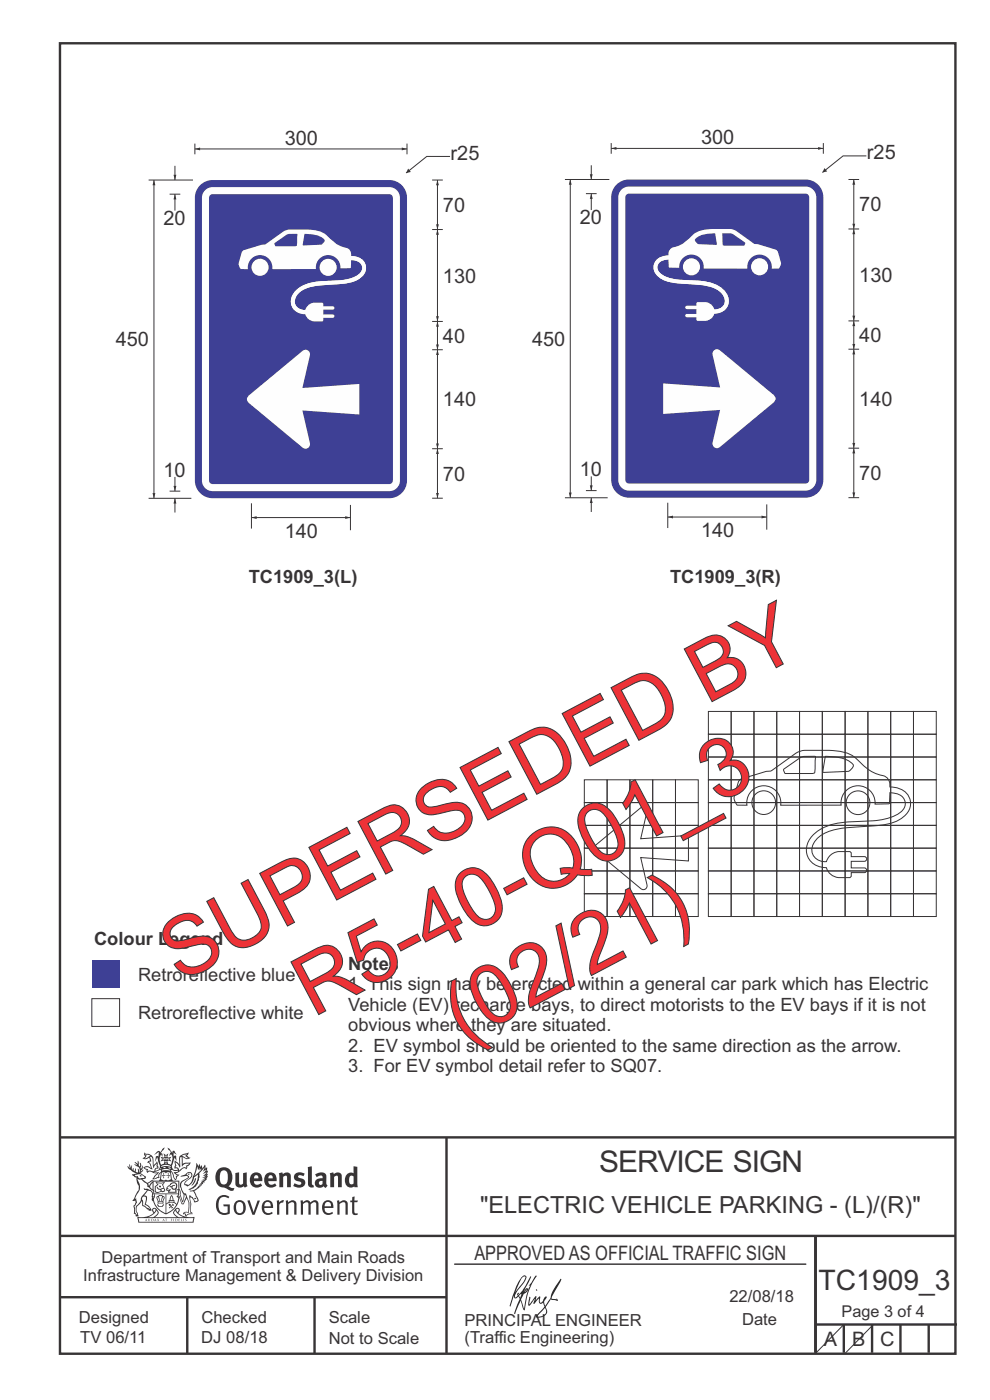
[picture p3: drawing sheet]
<svg xmlns="http://www.w3.org/2000/svg" width="210mm" height="297mm" viewBox="0 0 210 297" stroke-linecap="round" stroke-linejoin="round" font-family="sans-serif">
<g fill="none" stroke="#373435" stroke-width=".51">
<path d="M12.7 9.2h190v278h-190zM12.7 241.3h190M94.7 241.4v45.8M12.7 275.2h82M12.7 262.2h190.1M39.7 275.2v12M66.7 275.2v12M173 262.1v24.9M173 281h30M179 281v6M185 281v6M191 281v6"/>
<path d="M197 281v6"/>
</g>
<path d="M96.4 268.2h74.6" fill="none" stroke="#373435" stroke-width=".21"/>
<g fill="#373435">
<path d="M47 248.4a2.55 2.55 0 0 0 0 2.7l.3 .2a.81 .81 0 0 0 1-1v-.5a1.04 1.04 0 0 0-1.1-1.5zM46.3 248.1a1.82 1.82 0 0 1 2.1-.2 1.82 1.82 0 0 1 .9 1.8 2.29 2.29 0 0 1-.8 2l.7 .3h.5l-.2 .6a2.87 2.87 0 0 1-2-.7 2.12 2.12 0 0 1-1.7-3.1z" fill-rule="evenodd"/>
<path d="M49.9 248.9l.8-.2v2a.46 .46 0 0 0 .3 .6 .46 .46 0 0 0 .6-.3v-2.1l.7-.2v2.4l.2 .5-.5 .3-.3-.3a1.02 1.02 0 0 1-1.2 .3 1.02 1.02 0 0 1-.6-1.1z" fill-rule="evenodd"/>
<path d="M54 249.5l-.1 .5h.9a.49 .49 0 0 0-.2-.6 .49 .49 0 0 0-.6 .1zM53.4 249.1a1.34 1.34 0 0 1 1.6-.2 1.34 1.34 0 0 1 .6 1.5v.2h-1.7a.77 .77 0 0 0 .5 .8 .77 .77 0 0 0 .9-.4l.3 .5a1.59 1.59 0 0 1-2 .2 1.59 1.59 0 0 1-.5-2.1z" fill-rule="evenodd"/>
<path d="M57 249.5l-.1 .5h1a.49 .49 0 0 0-.2-.6 .49 .49 0 0 0-.7 .1zM56.4 249.1a1.34 1.34 0 0 1 1.6-.2 1.34 1.34 0 0 1 .7 1.5v.2h-1.8a.77 .77 0 0 0 .5 .8 .77 .77 0 0 0 .9-.4l.4 .5a1.59 1.59 0 0 1-2.1 .2 1.59 1.59 0 0 1-.5-2.1z" fill-rule="evenodd"/>
<path d="M59.2 248.9l.7-.2 .1 .4a.95 .95 0 0 1 1-.3 .95 .95 0 0 1 .7 .8v2.3h-.8v-2.3a.46 .46 0 0 0-.8 .1v2.2h-.8z" fill-rule="evenodd"/>
<path d="M62.6 249.1a1.75 1.75 0 0 1 2-.1l-.2 .5-.6-.2a.43 .43 0 0 0-.6 .3l.4 .3a1.04 1.04 0 0 1 1.2 1.1 1.04 1.04 0 0 1-1.4 1l-1.2-.4 .3-.6 1 .4 .4-.4a.88 .88 0 0 0-1-.5l-.4-.2-.1-.4z" fill-rule="evenodd"/>
<path d="M65.3 247.6l.8-.2 .1 3.8 .3 .2 .1 .4a.88 .88 0 0 1-1 0 .88 .88 0 0 1-.3-1z" fill-rule="evenodd"/>
<path d="M67.8 250.6a.43 .43 0 0 0-.1 .7 .43 .43 0 0 0 .7-.1v-.7zM66.8 249.1a1.7 1.7 0 0 1 2.4 .1v1.9l.3 .4-.4 .5-.5-.4a1.03 1.03 0 0 1-1.7-.1 1.03 1.03 0 0 1 .8-1.5h.7v-.4a.8 .8 0 0 0-1.2 .1z" fill-rule="evenodd"/>
<path d="M70 248.9l.7-.2 .1 .4a.95 .95 0 0 1 1-.3 .95 .95 0 0 1 .7 .8v2.3h-.8v-2.3a.46 .46 0 0 0-.8 .1v2.2h-.8z" fill-rule="evenodd"/>
<path d="M74.3 249.5a1.48 1.48 0 0 0 0 1.7h.5l.2-.1v-1.5l-.3-.2zM75 247.4l.8 .1 .1 4.4h-.7l-.1-.2a1.26 1.26 0 0 1-1.4 0 1.26 1.26 0 0 1-.5-1.3 1.29 1.29 0 0 1 .4-1.4 1.29 1.29 0 0 1 1.4-.1z" fill-rule="evenodd"/>
<path d="M46.4 253.9a1.72 1.72 0 0 1 2.3 0l-.3 .3a1.24 1.24 0 0 0-1.4-.2 1.24 1.24 0 0 0-.6 1.4 1.49 1.49 0 0 0 1.2 1.9l.7-.1v-1.3h-.8l-.1-.4h1.3v1.9a1.93 1.93 0 0 1-2.2 0 1.93 1.93 0 0 1-.7-2.2l.2-.8z" fill-rule="evenodd"/>
<path d="M50.4 255.1a1.65 1.65 0 0 0 .2 2.2 .99 .99 0 0 0 1-1.4 .78 .78 0 0 0-.4-.8 .78 .78 0 0 0-.8 0zM50 254.9a1.33 1.33 0 0 1 1.6-.1 1.33 1.33 0 0 1 .5 1.4 1.31 1.31 0 0 1-1.3 1.6 1.31 1.31 0 0 1-1.2-1.6v-.6z" fill-rule="evenodd"/>
<path d="M52.5 254.7l.4-.1 .9 2.6 .8-2.5h.5l-1.1 3h-.5z" fill-rule="evenodd"/>
<path d="M56.3 255.2l-.2 .7h1.3a.7 .7 0 0 0-.3-.8 .7 .7 0 0 0-.8 .1zM55.9 255a1.22 1.22 0 0 1 1.5-.2 1.22 1.22 0 0 1 .5 1.5h-1.8a.93 .93 0 0 0 .5 1 .93 .93 0 0 0 1.1-.2l.2 .3a1.43 1.43 0 0 1-1.8 .1 1.43 1.43 0 0 1-.6-1.7z" fill-rule="evenodd"/>
<path d="M58.7 254.7l.4-.1 .1 .5 .4-.4 .6-.1-.2 .5a.66 .66 0 0 0-.8 .7v1.9h-.4z" fill-rule="evenodd"/>
<path d="M60.6 254.7l.4-.1 .1 .5a.94 .94 0 0 1 1-.5 .94 .94 0 0 1 .8 .8v2.3h-.5l-.1-2.5a.81 .81 0 0 0-1.2 .3v2.2h-.4z" fill-rule="evenodd"/>
<path d="M63.7 254.7l.5-.1 .1 .5 .4-.3a.78 .78 0 0 1 1.1 .3 .9 .9 0 0 1 1-.5 .9 .9 0 0 1 .8 .8v2.3h-.5l-.1-2.5a.67 .67 0 0 0-1.1 .3v2.2h-.5v-2.4l-.4-.3-.7 .4v2.3h-.5z" fill-rule="evenodd"/>
<path d="M69 255.2l-.1 .7h1.3a.7 .7 0 0 0-.3-.8 .7 .7 0 0 0-.9 .1zM68.7 255a1.22 1.22 0 0 1 1.5-.2 1.22 1.22 0 0 1 .5 1.5h-1.8a.93 .93 0 0 0 .4 1 .93 .93 0 0 0 1.2-.2l.1 .3a1.44 1.44 0 0 1-1.7 .1 1.44 1.44 0 0 1-.6-1.7z" fill-rule="evenodd"/>
<path d="M71.4 254.7l.5-.1 .1 .5a.94 .94 0 0 1 1-.5 .94 .94 0 0 1 .8 .8v2.3h-.5l-.1-2.5a.81 .81 0 0 0-1.2 .3v2.2h-.4z" fill-rule="evenodd"/>
<path d="M74.7 253.9l.5-.1v.9h.7l-.1 .3h-.6v2.2l.1 .2h.5l.1 .3a.75 .75 0 0 1-1.2-.6v-2.1h-.4v-.3h.4z" fill-rule="evenodd"/>
<path d="M30.8 244.9l1.1 .3-.9 .5h-.4l.6-.5zM31.8 245.4h.2a2.44 2.44 0 0 1 .4 1.9l.1 .5 .7-1-.1 .6 .3 .3a.57 .57 0 0 0-.6 .7l-1-.1-.5 .2 .2-.5-.8-.3 .7-.1 .9 .5 .1-.1-.6-1.3-.2-.2h.5zM30.7 244.4l-.1 .5 .2 .4-.6 .4a1.04 1.04 0 0 0 1.4-.1l.2 .6-.3 .1-.2 .4a.94 .94 0 0 1 .8 1.1l-.2-.1a1.16 1.16 0 0 0-1.5-.1l.3 .4 .4 .2 .1 .5 .2 .1 .1-.2a.94 .94 0 0 1 1.1 .2l.8 .1-1.2 1.2a1.13 1.13 0 0 0 1.2-.2l.4-.1-.1-.4 .5-.8a.83 .83 0 0 0-.6 1.1l-.3-.1-.7 .4 1.1-1.4-.5 .1-.5-.1 1.3-.5-.1-.1-.9 .4v-.3l.2-.2 .3 .1 .1-.3-.2-.4v-.6l-.1-.4-.7 1v-.7a1.42 1.42 0 0 0-1.6-1.8z" fill-rule="evenodd"/>
<path d="M38.5 245.2l.5-.2 .7-.1-.6 .3 .8 .5h-.3zM38.3 245.5l.2-.1 .1 2a1.69 1.69 0 0 1 1.6-.6l-.8 .5 .1 .5a1.1 1.1 0 0 0-1.5 .6l-.1-.5-.2-.2h-.5l.3-.4-.3-.7a1.42 1.42 0 0 1 .8 1.1l.2-.1zM37.1 246.2l.1 1-.2 .3 .1 .4h.5l.1 .2a.96 .96 0 0 1-1.1-.1l-.1 .1a1.06 1.06 0 0 0 1.3 .2v.1a.72 .72 0 0 1-1 .2l.3 .5 .6 .2-.4 .2-.1 .6-.2-.3-.4-1.1-.4-.4 .4 .9a1.54 1.54 0 0 0 .7 1.2l.2-.3a.58 .58 0 0 1 .4-.8l.2-.1h-.3l-.5-.3 .9-.5a.93 .93 0 0 1 1.2-.5v.2l.2-.2 .1-.5a.99 .99 0 0 0 .7-.8l-1.3 .1-.3 .2-.1-1.4 .9 .4 .9-.3h-.4l-.5-.4 .4-.7-.6 .2a1.46 1.46 0 0 0-1.4 2.1v.4l-.2-.4z" fill-rule="evenodd"/>
<path d="M35.6 248.9l.2 .1-.1 .3 .4 .1h-.4v.6l-.1-.6h-.3l.3-.1z" fill-rule="evenodd"/>
<path d="M34.6 248.9l.2 .1v.3l.3 .1h-.3l-.1 .6v-.6h-.4l.4-.1z" fill-rule="evenodd"/>
<path d="M34.3 248.8a.57 .57 0 0 1 .9 .2 .57 .57 0 0 1 .9-.2l.2 1.4h-.2a.57 .57 0 0 1-.9 0 .69 .69 0 0 1-1.1 0zM34.2 248.1l-.3 2.1-.2 .4h3l-.2-.4-.3-2.1h-.2v.2l-.8-.1-.8 .1v-.2z" fill-rule="evenodd"/>
<path d="M34.2 252.4a.3 .3 0 0 0 .6 0 .3 .3 0 0 0-.6 0zM33.3 250.9l.3 .3-.3 .4a.79 .79 0 0 0 0 1.3l.8-.2-.1-.3a.55 .55 0 0 1-.7-.6l.1-.1 .2 .3 .3 .2 .8-.2-.4-.7 .4-.4-.7 .2zM33 250.7l1.1 .2 .9-.2-.4 .6 .4 1.2a.56 .56 0 0 1-.8 .3l-.2 .1a.73 .73 0 0 1-.9 .1 .73 .73 0 0 1-.3-1v-.4l.6-.4z" fill-rule="evenodd"/>
<path d="M35.6 251.8l.7-.4a.58 .58 0 0 1 1-.1 .58 .58 0 0 1-.4 .9l-.3-.3a.43 .43 0 0 1 .6-.4 .57 .57 0 0 0-.8 .2l-.2-.1-.3 .1 .4 .2a.55 .55 0 0 0 .9 .4v.5h-1.3l.3-.4-.1-.1-.6 .1 .2-.3-.2-.1zM35.4 251.8l-.1 .2a.39 .39 0 0 0 .2 .6h.3l-.2 .4h1.9l-.1-.8a.86 .86 0 0 0-.1-1.3 .86 .86 0 0 0-1.3 .4z" fill-rule="evenodd"/>
<path d="M36 254.8h.8v.2h-.8zM36.4 253.8l.2 .8h-.4zM36.4 253.5l-.3 .5-.1 .6h-.2v.4l-.7 .4 .2 .1a1.48 1.48 0 0 1 2.1 .2l.2-.1-.6-.5v-.5h-.2l-.1-.6z" fill-rule="evenodd"/>
<path d="M35.8 255.4l.4 .1 .1 .3 .3-.2-.2-.2a.38 .38 0 0 1 .5 .5l-.2-.2-.3 .2 .3 .2-.3 .3-.1-.4-.4 .4-.1-.2 .4-.3-.1-.1-.2 .1z" fill-rule="evenodd"/>
<path d="M34.5 254h.2v.2l-.2 .6h-.2zM33.6 255.3h.9v.2a.55 .55 0 0 1-.8 .4v-.2l-.2-.1zM33.4 254h.2l.2 .8h-.2zM33.6 255l.8-.1 .1 .2h-.8zM33.8 253.7h.5l-.2 1.1h-.1zM33.3 253.8l-.1 .3 .3 1.1a.48 .48 0 0 0-.1 .6 .48 .48 0 0 0 .5 .2h.5a.49 .49 0 0 0 .2-.8l.3-1.1-.1-.3a1.42 1.42 0 0 0-1.5 0z" fill-rule="evenodd"/>
<path d="M33.7 251.5l.4 .1 .1 .3h-.3z" fill-rule="evenodd"/>
<path d="M41.3 250.1l.3-.2-.2 .8-.6 .8h-.2l.5-.7z" fill-rule="evenodd"/>
<path d="M39.7 249l.3-.2 .5 .2a.88 .88 0 0 1-.6 1.1 1.22 1.22 0 0 0-.8 1.3l.5 .2a.72 .72 0 0 0 .9-.4l.5-.8 .2-.6 .8-.6v.2a2.85 2.85 0 0 1-2 2.9l.1 .1a2.13 2.13 0 0 0 1.9-1.5v-.3a2.01 2.01 0 0 0 .3-1.7l1.1-1.3-.4 1 .7-.5-.7 1 .8-.4-.8 .8 .7-.2-.9 .6 .8-.1-.8 .4h.7l-.8 .3 .3 .2h-.4l.2 .3h-.4l.2 .3h-.4l.1 .2h-.1a2.16 2.16 0 0 1-2 1.1l.1 .2 .4-.1a.76 .76 0 0 1 .7 .8l.5 1.2-.6 .2a1.45 1.45 0 0 0-1.1-1.3l.2 1.8-.1 1.8 .4 .3a1.07 1.07 0 0 0-1.2 .4v-.3l-.5-.2a.87 .87 0 0 1 1.1-.1v-.7a4.4 4.4 0 0 0-.6-3.1l-.1-.3h-.2a2.16 2.16 0 0 1-.7-2.2l.3-.4 1.2-.7a.55 .55 0 0 0-.4-.8zM37.8 252.4a.76 .76 0 0 1 .3 1.1l.6 1.6 .4-1.7 .2 .1a.61 .61 0 0 1-.1 .9l-.3 .8-.2 .1-.7-1.6-.3 .1a1.18 1.18 0 0 0 .1-1.4zM41.8 247.5l.2 .7 .3-.5v.6l.4-.5a1.9 1.9 0 0 1-1.2 1.4l-.3 .3zM38.2 249.6l1.4-.2 .2 .2v.3l-.5 .2a1.26 1.26 0 0 0-.9 1.9l.2 .7a1.84 1.84 0 0 1 .1 2.1l-.4-1.4a.96 .96 0 0 0-.4-1.2l-.4 .2a.78 .78 0 0 1 0 1.3l.1 .3h.4l.4 1.1a.38 .38 0 0 0 .2 .4 .38 .38 0 0 0 .4-.1l.6-1.2a2.94 2.94 0 0 1 .4 2.5l-.1 .4h-.8l-.3 .4v.2l.4-.1 .1 .4 .2 .1a1.02 1.02 0 0 1 1.3-.5v-.4l-.3-.1 .1-1.8-.3-1.3h.1a1.14 1.14 0 0 1 .8 1 .63 .63 0 0 0 .8-.2 .63 .63 0 0 0-.2-.9l-.6-1.2 .9-.6 .2-.4h.3l-.1-.2h.4l-.1-.3h.3l-.1-.3 .5-.1-.2-.2 .6-.4v-.2h-.2l.4-.5h-.3l.3-.5-.4 .1 .4-.5v-.3l-.3 .2 .2-.7-.1-.2-.4 .3v-.8l-.6 .8-.2-.8-.2 .5-.3-.7-.1 .6-.5-.8-.1 1.4-.6 1.8a1.81 1.81 0 0 1-1 1.5l-.6-.2a1.75 1.75 0 0 1 1.1-1.2 .75 .75 0 0 0 .1-1.3 .75 .75 0 0 0-1.2 .4z" fill-rule="evenodd"/>
<path d="M41.2 254.1h.3l.2 .2-.4 .1z" fill-rule="evenodd"/>
<path d="M29.4 258.4h11.6l-.1 .8h-11.4zM31.3 258.2l.5-.1a2.48 2.48 0 0 0 1.4-1.3l.3 .5-.5 .6-.5 .3zM32.5 256.6l.3-.2 .2 .1-.3 .7zM37.2 256.8a2.65 2.65 0 0 0 1.8 1.4h-1.1l-.5-.3-.5-.6zM37.4 256.5l.2-.1 .3 .2-.3 .6zM29.2 258.2l.1 1.2h11.8l.2-1.1-.2-.1a4.1 4.1 0 0 1-3.3-.9l.3-.4-.1-.6a1.06 1.06 0 0 0-1.3 1l.2 .4 .6 .5h-4.7l.3-.1a.84 .84 0 0 0 .6-.8 .84 .84 0 0 0-.5-.8l-.3-.2h-.5l-.1 .6 .3 .4a4.2 4.2 0 0 1-3.4 .9z" fill-rule="evenodd"/>
<path d="M31 258.7l.1 .2h-.2zM31 258.5l-.3 .6 .4-.2 .2 .2z" fill-rule="evenodd"/>
<path d="M31.3 258.6h.3v.4a.25 .25 0 0 0 .2-.1 .25 .25 0 0 0-.1-.3h.1a.29 .29 0 0 1 0 .4 .29 .29 0 0 1-.4 0 .29 .29 0 0 1 0-.4z" fill-rule="evenodd"/>
<path d="M32.2 258.6a.22 .22 0 0 1 .3 .2 .22 .22 0 0 1-.3 .2zM32 258.6l.1 .4a.33 .33 0 0 0 .4 0 .33 .33 0 0 0 0-.4 .33 .33 0 0 0-.5 0z" fill-rule="evenodd"/>
<path d="M32.9 258.7l.1 .2h-.2zM32.9 258.5l-.2 .6 .3-.2 .2 .2z" fill-rule="evenodd"/>
<path d="M33.3 258.6h.2l.1 .1 .2-.1-.2 .2 .2 .3-.3-.3-.1 .3h-.1l.2-.3z" fill-rule="evenodd"/>
<path d="M34.7 258.7l.1 .2h-.2zM34.7 258.5l-.3 .6 .4-.2 .2 .2z" fill-rule="evenodd"/>
<path d="M35 258.5h.5l-.2 .1v.5h-.2l.1-.5z" fill-rule="evenodd"/>
<path d="M36.2 258.6l.3-.1-.1 .1v.2h.1h-.1v.3h-.2z" fill-rule="evenodd"/>
<path d="M36.7 258.6h.2v.5h-.2z" fill-rule="evenodd"/>
<path d="M37.3 258.6a.22 .22 0 0 1 .3 .2 .22 .22 0 0 1-.3 .2zM37.1 258.6v.4a.33 .33 0 0 0 .5 0 .33 .33 0 0 0 0-.4 .33 .33 0 0 0-.5 0z" fill-rule="evenodd"/>
<path d="M37.8 258.6l.4-.1-.2 .1v.2h.1h-.1v.2l.2 .1h-.4z" fill-rule="evenodd"/>
<path d="M38.4 258.6h.2l-.1 .4 .2 .1h-.3z" fill-rule="evenodd"/>
<path d="M38.9 258.6h.2v.5h-.2z" fill-rule="evenodd"/>
<path d="M39.3 258.6h.2h-.1l.2 .3-.2 .2-.1-.1v-.1l.2 .1z" fill-rule="evenodd"/>
<path d="M34.2 247.4a1.51 1.51 0 0 1 2 .2 2.67 2.67 0 0 0-2.1 0zM35.7 247.6l.4 .1 .1 .3-.4-.1zM34.6 247.6h.5l.1 .2h-.4zM34 247.8l.3 .2h-.3zM34.9 246.9l.3-.2 .3 .2zM34.9 245.6l.2 .1v.3h-.2zM35 245.1l.2 .2 .2-.2-.1 .3h-.2zM35.1 246.3h.2l.1 .4-.2-.2-.2 .2zM35.3 245.7l.2-.1v.4h-.2zM34.4 245.7h.3l.1 .3-.4 .1 .2-.2zM35.7 245.7h.3l-.2 .2 .2 .2-.4-.1zM32.7 244.9l1-.5-.1 1-.2-.2-.3 .2-.3 1.1 .5-1 .3 .9a1.84 1.84 0 0 1 .2 1.7l.4 .1a2.48 2.48 0 0 1 2.2 0l.2-.2-.2-.7 .7-1.8 .4 .7-.2-1-.2-.1-.2 .3v-.9l.6 .4-.6-.8-.3 .1-.1 .4-.5-.9-.5-.3 .2 .5 .6 .5-.5 .8 .4-.4a2.06 2.06 0 0 1 0 2.3l-.5-.2-.2-.6 .1-.1 .8 .2-.4-.5 .4-.5-.7 .2-.2-.2 .2-.7-.5 .4-.5-.4 .2 .7-.2 .2-.7-.2 .4 .5-.4 .5 .8-.2 .1 .1-.2 .6-.5 .2a2.02 2.02 0 0 1 0-2.2l.3 .5-.1-.7-.3-.1 .8-1.2-.4 .3-.5 .8-.2-.3a.8 .8 0 0 0-.8 .5z" fill-rule="evenodd"/>
<path d="M29.2 250.1l.3 .1a.61 .61 0 0 1 .8 .4l.3 .2a.8 .8 0 0 1 .6 1l.4 .1 .5 .5a1 1 0 0 1 .5 1.1l-.1 .7v-.5h-.1a.96 .96 0 0 0-.8-1.3l-.2-.2h-.7l-.1-.1-.1 .1 .1 .3h.6l-1.2 1.3-.2 1-.4 .6a1.33 1.33 0 0 0-.5 1.8l.2 .5a1.26 1.26 0 0 1-.5-1.5l-.1-.3a1.56 1.56 0 0 0 .4-1.7l-.3 .2 .2-.5a3.2 3.2 0 0 0 .7-3zM30.4 253.9h.4a2.06 2.06 0 0 1-.1 1.6l.7 .5 .4 .4-.6-.1-.8-.6-.1-.9a.51 .51 0 0 1 .1-.9zM28.6 249.3a1.52 1.52 0 0 1 2.1 .5l-1.1 .2-.2-.1-.1-.4h-.5zM27.5 247v.8l-.3-.4h-.1a3.1 3.1 0 0 0 1.9 1.6l-1 .1 .5 .6 .5 .1 .1 1.1a1.84 1.84 0 0 1-.3 2.5l-.4 .9-.3 .4 .2 .1 .4-.1 .1 .4-.2 .5-.3 .2 .1 1.7h.2l.3 .5 .1 .1 .4-.1-.1-.5a1.3 1.3 0 0 1-.1-1.7l.9-1 .1 1.1 .6 .2 .5 .5 .1-.1 .2 .3h.5a1.85 1.85 0 0 0-1.2-1.4l.1-.3a1.39 1.39 0 0 0 0-1.4l-.5-.1 .5-.5a.66 .66 0 0 1 .9-.4 .66 .66 0 0 1 .3 .9l-.1 .4 .2-.1v.2l-.1 .3 .2 .5 .1-.3a2.24 2.24 0 0 0 .1-2.2 .73 .73 0 0 1-.7-.7 .73 .73 0 0 1 .6-.7v-.2a.94 .94 0 0 0-.9 .8 .48 .48 0 0 1-.1-.6 .48 .48 0 0 1 .5-.2l.5-.3a.51 .51 0 0 0-.8 .2l-.5 .2-1-.8h.6l.2-.5-1.2-.7 .5-.5v-.3l-.5 .4 .1-.2a.69 .69 0 0 0 .2-1v.4l-.2 .3v-1.1l-.3-.2 .1 .6-.1 .2-.4-1.3v.7l-.6-.4 .5 .7-.6-.2 .3 .3a1 1 0 0 1 .7 1.4l-.2-.8v.9l-.5-.2v-.8l-.2 .7-.2-.1-.1-.6-.2 .4-.2-.2 .1-.7-.2 .5z" fill-rule="evenodd"/>
<path d="M29.6 249.4l.2-.1 .3 .2z" fill-rule="evenodd"/>
<path d="M32.4 250.5h5.6v2l-.2-.1v-1.7h-5.2v2.5h5.2v-.8l.1 .2-.1 1.1v-.3h-2.5v4a4.1 4.1 0 0 0 2.6-3.6l.1-.1a4 4 0 0 1-2.8 3.9 4.2 4.2 0 0 1-2.8-4.7l.1 1.2 .1-.1a3.8 3.8 0 0 0 2.5 3.4v-4h-2.5l-.2-.9z" fill-rule="evenodd"/>
<circle cx="40" cy="249.1" r=".17"/>
</g>
<g fill="#252726">
<path d="M111.6 273.7l.2-.2-.5 .7zM110.4 274.5l.3 .1-.3 .7-.3-.4zM110.9 270.9l.5-.1a9.3 9.3 0 0 1-2 3.2l-.1 .2 1-2.5zM110.6 271a14.7 14.7 0 0 0-2.2 4.9l-.3 1.2 .1 .1 .8-2.4a.42 .42 0 0 0 .2 .7 .42 .42 0 0 0 .6-.3l.2-.2 .2 .6-1.1 3.1h.2l1.1-2.8 .6 1.9 .2 .2 .2-.5a13.5 13.5 0 0 1 2-6.2l.5-.5-.2-.2-1.6 2.1 .4-.1a14.9 14.9 0 0 0-1.3 5.1l-.4-1.2a1.39 1.39 0 0 1 .2-1.8l.1-.2a.92 .92 0 0 0 .8-1.2 .75 .75 0 0 0-.7 .7l-.2 .2 1.6-3.4h-.1l-.4 .7a10.5 10.5 0 0 1-2.2 3.2l.2-.4a.32 .32 0 0 0-.4 .2 .32 .32 0 0 0 .1 .4l-.5 .4a3.2 3.2 0 0 1 1.1-2.3l.5-.6a2.49 2.49 0 0 0 .7-1.6l-.3-.2z" fill-rule="evenodd"/>
<path d="M115.6 277.5a1.15 1.15 0 0 1 .1 1.3 1.15 1.15 0 0 1-1.2 .5h-.5zM112.3 275.1l-.3 1.7 .3 .2 1.2-1.5-.3 1.1 1.1-1.2a.94 .94 0 0 0 .4 1.2l.5-.3 .3 .9-1.2 1.3a.98 .98 0 0 0-.5 1 1.9 1.9 0 0 0 2.3-1.3l-.1-.3a1.02 1.02 0 0 1 .3-1.4l.5-.9 1.5 .3-.2-.5v.3l-1.1-.2v-.2l2-3.6 .1-.3-.1-.1-1.8 2.7a6.6 6.6 0 0 1-1.5 3l-.2-.2a1.01 1.01 0 0 1 .4-1.4l.1-.2-.3-.2-.3 .5-.2 .5-.5 .4-.2-.4 .1-.9-.2-.1-.8 .9 .2-.9h-.1l-1.4 1.7 .2-1.4v-.1z" fill-rule="evenodd"/>
<path d="M113.7 273.5l.3 .3h-.3z" fill-rule="evenodd"/>
</g>
<path d="M19.5 211.9h5.9v5.8h-5.9z" fill-rule="evenodd" fill="#fefefe" stroke="#373435" stroke-width=".21"/>
<path d="M19.5 203.7h5.9v5.9h-5.9z" fill-rule="evenodd" fill="#3e4095"/>
<g fill="none" stroke="#373435" stroke-width=".21">
<path d="M92.8 38.2v10.5M150.3 150.9h4.8v4.9h-4.8zM150.3 155.8h4.8v4.8h-4.8zM155.1 150.9h4.8v4.9h-4.8zM155.1 155.8h4.8v4.8h-4.8zM159.9 150.9h4.9v4.9h-4.9zM159.9 155.8h4.9v4.8h-4.9zM164.8 150.9h4.8v4.9h-4.8zM164.8 155.8h4.8v4.8h-4.8zM169.6 150.9h4.8v4.9h-4.8zM169.6 155.8h4.8v4.8h-4.8zM174.4 150.9h4.9v4.9h-4.9z"/>
<path d="M174.4 155.8h4.9v4.8h-4.9zM179.3 150.9h4.8v4.9h-4.8zM179.3 155.8h4.8v4.8h-4.8zM184.1 150.9h4.8v4.9h-4.8zM184.1 155.8h4.8v4.8h-4.8zM188.9 150.9h4.9v4.9h-4.9zM188.9 155.8h4.9v4.8h-4.9zM193.8 150.9h4.8v4.9h-4.8zM193.8 155.8h4.8v4.8h-4.8zM150.3 165.4h4.8v4.9h-4.8zM150.3 170.3h4.8v4.8h-4.8zM150.3 175.1h4.8v4.8h-4.8z"/>
<path d="M150.3 179.9h4.8v4.9h-4.8zM150.3 160.6h4.8v4.8h-4.8zM155.1 165.4h4.8v4.9h-4.8zM155.1 170.3h4.8v4.8h-4.8zM155.1 175.1h4.8v4.8h-4.8zM155.1 179.9h4.8v4.9h-4.8zM155.1 160.6h4.8v4.8h-4.8zM156.9 165.5l5.5-1.8 1.2-.2 3.9-2.8a5.3 5.3 0 0 1 4.6-1.5h.8a18.2 18.2 0 0 1 7.5 .9l.6 .3a21.1 21.1 0 0 0 4.5 3.6l.9 .3a2.19 2.19 0 0 1 2.4 2.1v.5a4.7 4.7 0 0 1 4 2.1 3.8 3.8 0 0 1-2.1 5 20.2 20.2 0 0 1-8.2 1.4 18.2 18.2 0 0 0-8.3 1.8 3.7 3.7 0 0 0-1.9 3.8 2.79 2.79 0 0 0 3 1.8 3.1 3.1 0 0 1 3.5-2.1h1.5l.3 .2v.8h2.8a.5 .5 0 0 1 .5 .5 .5 .5 0 0 1-.5 .5h-2.8v1.4h2.8a.5 .5 0 0 1 .5 .5 .5 .5 0 0 1-.5 .5h-2.8v.8l-.3 .3h-1a3.4 3.4 0 0 1-4-2.1 3.9 3.9 0 0 1-3.9-2.3 3.9 3.9 0 0 1 .9-4.5 11.7 11.7 0 0 1 8.5-3 23.9 23.9 0 0 0 9.1-1.3 3 3 0 0 0 2.1-2.8 3 3 0 0 0-3.2-2l-.2 2.3-3 .1a3.6 3.6 0 0 0-3.7-3.9 3.6 3.6 0 0 0-3.5 4.1h-12.8a3.6 3.6 0 0 0-3.6-4.1 3.6 3.6 0 0 0-3.6 4.1h-.8a1.38 1.38 0 0 1-1.9-1.3l.9-3.5zM159.9 165.4h4.9v4.9h-4.9zM159.9 170.3h4.9v4.8h-4.9zM159.9 175.1h4.9v4.8h-4.9zM159.9 179.9h4.9v4.9h-4.9z"/>
<path d="M159.9 160.6h4.9v4.8h-4.9zM164.8 165.4h4.8v4.9h-4.8zM164.8 170.3h4.8v4.8h-4.8zM164.8 175.1h4.8v4.8h-4.8zM164.8 179.9h4.8v4.9h-4.8zM164.8 160.6h4.8v4.8h-4.8zM166.3 163.2l3.4-2.4a5.9 5.9 0 0 1 3.3-.2l-.1 2.8-.2 .6-6.1 .1-.4-.6zM169.6 165.4h4.8v4.9h-4.8zM169.6 170.3h4.8v4.8h-4.8zM169.6 175.1h4.8v4.8h-4.8zM169.6 179.9h4.8v4.9h-4.8zM169.6 160.6h4.8v4.8h-4.8z"/>
<path d="M174.4 165.4h4.9v4.9h-4.9zM174.4 170.3h4.9v4.8h-4.9zM174.4 175.1h4.9v4.8h-4.9zM174.4 179.9h4.9v4.9h-4.9zM174.4 160.6h4.9v4.8h-4.9zM175.1 160.5a9.6 9.6 0 0 1 5.3 1.1l.6 .6a1.48 1.48 0 0 1-1.1 1.4l-5.2 .2a1.28 1.28 0 0 1 0-1.2zM179.3 175.1h4.8v4.8h-4.8zM179.3 165.4h4.8v4.9h-4.8zM179.3 170.3h4.8v4.8h-4.8zM179.3 179.9h4.8v4.9h-4.8zM179.3 160.6h4.8v4.8h-4.8zM184.1 165.4h4.8v4.9h-4.8z"/>
<path d="M184.1 170.3h4.8v4.8h-4.8zM184.1 175.1h4.8v4.8h-4.8zM184.1 179.9h4.8v4.9h-4.8zM184.1 160.6h4.8v4.8h-4.8zM188.9 165.4h4.9v4.9h-4.9zM188.9 170.3h4.9v4.8h-4.9zM188.9 175.1h4.9v4.8h-4.9zM188.9 179.9h4.9v4.9h-4.9zM188.9 160.6h4.9v4.8h-4.9zM193.8 165.4h4.8v4.9h-4.8zM193.8 170.3h4.8v4.8h-4.8zM193.8 175.1h4.8v4.8h-4.8z"/>
<path d="M193.8 179.9h4.8v4.9h-4.8zM193.8 160.6h4.8v4.8h-4.8zM150.3 184.8h4.8v4.8h-4.8zM150.3 189.6h4.8v4.8h-4.8zM155.1 184.8h4.8v4.8h-4.8zM155.1 189.6h4.8v4.8h-4.8zM159.9 184.8h4.9v4.8h-4.9zM159.9 189.6h4.9v4.8h-4.9zM164.8 184.8h4.8v4.8h-4.8zM164.8 189.6h4.8v4.8h-4.8zM169.6 184.8h4.8v4.8h-4.8zM169.6 189.6h4.8v4.8h-4.8z"/>
<path d="M174.4 184.8h4.9v4.8h-4.9zM174.4 189.6h4.9v4.8h-4.9zM179.3 184.8h4.8v4.8h-4.8zM179.3 189.6h4.8v4.8h-4.8zM184.1 184.8h4.8v4.8h-4.8zM184.1 189.6h4.8v4.8h-4.8zM188.9 184.8h4.9v4.8h-4.9zM188.9 189.6h4.9v4.8h-4.9zM193.8 184.8h4.8v4.8h-4.8zM193.8 189.6h4.8v4.8h-4.8z"/>
<circle cx="162" cy="170.3" r="2.51"/>
<circle cx="182" cy="170.3" r="2.51"/>
</g>
<g fill="#373435">
<path d="M92.8 38.2l.3 1.1h-.6z"/>
<path d="M92.5 47.6h.6l-.3 1.1z"/>
</g>
<path d="M92.8 95.2v10.5" fill="none" stroke="#373435" stroke-width=".21"/>
<g fill="#373435">
<path d="M92.8 95.2l.3 1.1h-.6z"/>
<path d="M92.5 104.6h.6l-.3 1.1z"/>
</g>
<path d="M95.5 33.2h-5l-4.4 3.5M91.7 95.2h2.2M91.7 105.7h2.2" fill="none" stroke="#373435" stroke-width=".21"/>
<path d="M86.6 35.8l.6 .7-1.1 .2z" fill="#373435"/>
<path d="M91.7 38.2h2.2M91.7 68.2h2.2M91.7 74.2h2.2M92.8 74.2v21" fill="none" stroke="#373435" stroke-width=".21"/>
<g fill="#373435">
<path d="M92.5 94.1h.6l-.3 1.1z"/>
<path d="M92.8 74.2l.3 1.1h-.6z"/>
</g>
<path d="M92.8 48.7v19.5" fill="none" stroke="#373435" stroke-width=".21"/>
<g fill="#373435">
<path d="M92.8 48.7l.3 1.1h-.6z"/>
<path d="M92.5 67.1h.6l-.3 1.1z"/>
</g>
<path d="M41.3 31.6h45" fill="none" stroke="#373435" stroke-width=".21"/>
<g fill="#373435">
<path d="M41.3 31.6l1.1-.3v.6z"/>
<path d="M85.2 31.3l1.1 .3-1.1 .3z"/>
</g>
<path d="M41.3 30.5v2.2M86.3 30.5v2.2" fill="none" stroke="#373435" stroke-width=".21"/>
<path d="M42.4 39.3a3.7 3.7 0 0 1 2.7-1.1h37.5a3.8 3.8 0 0 1 3.7 3.7v60a3.8 3.8 0 0 1-3.7 3.8h-37.5a3.8 3.8 0 0 1-3.8-3.8v-60a3.7 3.7 0 0 1 1.1-2.6z" fill-rule="evenodd" fill="#3e4095"/>
<path d="M43.5 40.4l1-.6 .6-.1h37.5a2.26 2.26 0 0 1 2.2 2.2v60a2.26 2.26 0 0 1-2.2 2.3h-37.5a2.26 2.26 0 0 1-2.3-2.3v-60l.1-.6z" fill-rule="evenodd" fill="#fefefe"/>
<path d="M44.6 41.4l.5-.2h37.5a.76 .76 0 0 1 .7 .7v60a.76 .76 0 0 1-.7 .8h-37.5a.76 .76 0 0 1-.8-.8v-60z" fill-rule="evenodd" fill="#3e4095"/>
<g fill="#fefefe">
<path d="M52.8 83.9l11.4-9.5a.95 .95 0 0 1 1.1-.1 .95 .95 0 0 1 .4 1.1l-1.6 6.9 12.1-.8v6.4l-12.1-.8 1.6 6.9a.95 .95 0 0 1-.4 1.1 .95 .95 0 0 1-1.1-.2l-11.4-9.4a.95 .95 0 0 1 0-1.6z" fill-rule="evenodd"/>
<path d="M62.7 61.6a8.4 8.4 0 0 1 6.1-2 14.6 14.6 0 0 0 6.6-1 1.91 1.91 0 0 0 1.3-2.4 2.83 2.83 0 0 0-2.3-1.1 .41 .41 0 0 1-.2-.5 .41 .41 0 0 1 .4-.3 2.83 2.83 0 0 1 3.1 2.5 3.9 3.9 0 0 1-3.8 3.2l-3 .4a17 17 0 0 0-6.7 1.1 2.6 2.6 0 0 0-1.4 3.4 4.1 4.1 0 0 0 2.3 1.1 .41 .41 0 0 1-.3 .6 2.78 2.78 0 0 1-3-3.3l.2-.6z" fill-rule="evenodd"/>
<path d="M67.8 56.7a1.81 1.81 0 0 1 3.6 0 1.81 1.81 0 0 1-3.6 0zM51.5 53.2l4.1-1.3a1.44 1.44 0 0 0 1.3-.5l2.1-1.5a4.1 4.1 0 0 1 3.7-1.2 12.4 12.4 0 0 1 6.1 .8l.5 .4a7.9 7.9 0 0 0 4.5 2.8l.6 .8 .1 .8a2.75 2.75 0 0 1 3 3.4 5.5 5.5 0 0 1-4.9 2.5l-2.3 .2a15.9 15.9 0 0 0-6.1 1.2 2.59 2.59 0 0 0-1.5 3.2 2.09 2.09 0 0 0 2.1 .9 2.35 2.35 0 0 1 2.7-1.5h.9l.2 .2v.6h2a.36 .36 0 0 1 .3 .3 .36 .36 0 0 1-.3 .4h-2v1h2a.36 .36 0 0 1 .3 .4 .36 .36 0 0 1-.3 .3h-2v.6l-.2 .2h-.9a2.36 2.36 0 0 1-2.7-1.5 2.84 2.84 0 0 1-3-1.9 2.84 2.84 0 0 1 1.1-3.3 10 10 0 0 1 6.6-1.9 12.1 12.1 0 0 0 6.5-1.3 1.62 1.62 0 0 0 .8-1.9 1.62 1.62 0 0 0-1.7-1.2h-.6l-.1 1.7h-2.2a2.61 2.61 0 0 0-2.7-2.8 2.61 2.61 0 0 0-2.5 3h-9.2a2.61 2.61 0 0 0-2.6-3 2.61 2.61 0 0 0-2.6 3h-.4a1.17 1.17 0 0 1-1.4-.3 1.17 1.17 0 0 1 0-1.4zM53.3 56.7a1.85 1.85 0 0 1 3.7 0 1.85 1.85 0 0 1-3.7 0zM64.6 49.6a6 6 0 0 1 4.2 1.3l-.1 .5-.6 .5-3.9 .1zM58.2 51.6l.3 .6h4.4l.2-2.5h-2.2z" fill-rule="evenodd"/>
</g>
<path d="M91.7 48.7h2.2M92.8 68.2v6" fill="none" stroke="#373435" stroke-width=".21"/>
<g fill="#373435">
<path d="M92.5 73.1h.6l-.3 1.1z"/>
<path d="M92.8 68.2l.3 1.1h-.6z"/>
</g>
<path d="M53.3 109.8h21" fill="none" stroke="#373435" stroke-width=".21"/>
<g fill="#373435">
<path d="M73.2 109.5l1.1 .3-1.1 .3z"/>
<path d="M53.3 109.8l1.1-.3v.6z"/>
</g>
<path d="M32.7 38.2v67.5" fill="none" stroke="#373435" stroke-width=".21"/>
<g fill="#373435">
<path d="M32.7 38.2l.3 1.1h-.6z"/>
<path d="M32.4 104.6h.6l-.3 1.1z"/>
</g>
<path d="M37.1 41.2v3.5" fill="none" stroke="#373435" stroke-width=".21"/>
<path d="M37.1 41.2l.3 1.1h-.6z" fill="#373435"/>
<path d="M31.5 38.2h9.4M37.1 35.2v3M36 41.2h2.2M31.5 105.7h9.1" fill="none" stroke="#373435" stroke-width=".21"/>
<path d="M36.8 37.1h.6l-.3 1.1z" fill="#373435"/>
<path d="M36 104.2h2.2M37.1 101.2v3" fill="none" stroke="#373435" stroke-width=".21"/>
<path d="M36.8 103.1h.6l-.3 1.1z" fill="#373435"/>
<path d="M37.1 105.7v3" fill="none" stroke="#373435" stroke-width=".21"/>
<path d="M37.1 105.7l.3 1.1h-.6z" fill="#373435"/>
<path d="M181.1 38.1v10.5M53.3 106.8v5.3M74.3 107.1v5.4" fill="none" stroke="#373435" stroke-width=".21"/>
<g fill="#373435">
<path d="M181.1 38.1l.3 1.1h-.6z"/>
<path d="M180.8 47.5h.6l-.3 1.1z"/>
</g>
<path d="M181.1 95.1v10.5" fill="none" stroke="#373435" stroke-width=".21"/>
<g fill="#373435">
<path d="M181.1 95.1l.3 1.1h-.6z"/>
<path d="M180.8 104.5h.6l-.3 1.1z"/>
</g>
<path d="M183.8 33.1h-5l-4.3 3.5M180 95.1h2.2M180 105.6h2.2" fill="none" stroke="#373435" stroke-width=".21"/>
<path d="M174.9 35.6l.6 .8-1 .2z" fill="#373435"/>
<path d="M180 38.1h2.2M180 68.1h2.2M180 74.1h2.2M181.1 74.1v21" fill="none" stroke="#373435" stroke-width=".21"/>
<g fill="#373435">
<path d="M180.8 94h.6l-.3 1.1z"/>
<path d="M181.1 74.1l.3 1.1h-.6z"/>
</g>
<path d="M181.1 48.6v19.5" fill="none" stroke="#373435" stroke-width=".21"/>
<g fill="#373435">
<path d="M181.1 48.6l.3 1.1h-.6z"/>
<path d="M180.8 67h.6l-.3 1.1z"/>
</g>
<path d="M129.6 31.5h45" fill="none" stroke="#373435" stroke-width=".21"/>
<g fill="#373435">
<path d="M129.6 31.5l1.2-.3v.6z"/>
<path d="M173.5 31.2l1.1 .3-1.1 .3z"/>
</g>
<path d="M129.6 30.4v2.2M174.6 30.4v2.2" fill="none" stroke="#373435" stroke-width=".21"/>
<path d="M130.7 39.2a3.7 3.7 0 0 1 2.7-1.1h37.5a3.8 3.8 0 0 1 3.7 3.7v60a3.8 3.8 0 0 1-3.7 3.8h-37.5a3.8 3.8 0 0 1-3.8-3.8v-60a3.7 3.7 0 0 1 1.1-2.6z" fill-rule="evenodd" fill="#3e4095"/>
<path d="M131.8 40.2l1-.5 .6-.1h37.5a2.26 2.26 0 0 1 2.2 2.2v60a2.26 2.26 0 0 1-2.2 2.3h-37.5a2.26 2.26 0 0 1-2.3-2.3v-60l.1-.6z" fill-rule="evenodd" fill="#fefefe"/>
<path d="M132.9 41.3l.5-.2h37.5a.76 .76 0 0 1 .7 .7v60a.76 .76 0 0 1-.7 .8h-37.5a.76 .76 0 0 1-.8-.8v-60z" fill-rule="evenodd" fill="#3e4095"/>
<g fill="#fefefe">
<path d="M140.7 81.3l12.1 .9-1.6-6.9a.95 .95 0 0 1 .4-1.1 .95 .95 0 0 1 1.1 .1l11.4 9.5a.95 .95 0 0 1 0 1.6l-11.4 9.4a.95 .95 0 0 1-1.1 .1 .95 .95 0 0 1-.4-1l1.6-6.9-12.1 .8z" fill-rule="evenodd"/>
<path d="M139.5 54.9l.8-.4 1.4-.3a.41 .41 0 0 1 .4 .4 .41 .41 0 0 1-.4 .4 1.9 1.9 0 0 0-2.3 1.8 3.1 3.1 0 0 0 2.8 2.2l2.1 .4 3.2 .1a7.9 7.9 0 0 1 6.5 2.5 2.71 2.71 0 0 1 .2 3.2 2.71 2.71 0 0 1-2.9 1.2 .41 .41 0 0 1-.1-.5 .41 .41 0 0 1 .4-.2 1.96 1.96 0 0 0 2-1.1 1.96 1.96 0 0 0-.4-2.2 7.9 7.9 0 0 0-5.5-2l-.8-.1a21.5 21.5 0 0 1-6-.8 3.1 3.1 0 0 1-2.2-3.3l.1-.4z" fill-rule="evenodd"/>
<path d="M144.9 56.6a1.81 1.81 0 0 0 3.6 0 1.81 1.81 0 0 0-3.6 0zM139.4 55a2.59 2.59 0 0 0 1 4.2 19.7 19.7 0 0 0 7.4 1.2 7.7 7.7 0 0 1 5.3 1.9 1.91 1.91 0 0 1 .5 2.3 1.91 1.91 0 0 1-2.1 1 2.35 2.35 0 0 0-2.7-1.5h-.9l-.2 .2v.6h-2a.36 .36 0 0 0-.4 .3 .36 .36 0 0 0 .4 .4h2v1h-2a.36 .36 0 0 0-.4 .4 .36 .36 0 0 0 .4 .3h2v.6l.2 .2h.9a2.36 2.36 0 0 0 2.7-1.5 2.84 2.84 0 0 0 2.9-1.9 2.84 2.84 0 0 0-1-3.3 10 10 0 0 0-6.7-1.9 12.1 12.1 0 0 1-6.4-1.3 1.62 1.62 0 0 1-.8-1.9 1.62 1.62 0 0 1 1.7-1.2h.6l.1 1.7h2.2a2.61 2.61 0 0 1 2.7-2.8 2.61 2.61 0 0 1 2.5 3h9.2a2.61 2.61 0 0 1 2.6-3 2.61 2.61 0 0 1 2.6 3h.4a1.17 1.17 0 0 0 1.3-.4 1.17 1.17 0 0 0 .1-1.3l-.5-1.8-.4-.5-4-1.2a1.44 1.44 0 0 1-1.2-.5l-2.1-1.5a4.1 4.1 0 0 0-3.7-1.2 12.4 12.4 0 0 0-6.1 .8l-.5 .4a7.9 7.9 0 0 1-4.5 2.8l-.6 .8-.1 .8h-.4a3.5 3.5 0 0 0-2 .8zM159.3 56.6a1.81 1.81 0 0 0 3.6 0 1.81 1.81 0 0 0-3.6 0zM147.4 50.7l.2 .6 .6 .5 3.8 .1-.3-2.3a5.7 5.7 0 0 0-4.3 1.1zM153.2 49.5l2.2 .1 2.6 1.9-.1 .6h-4.5z" fill-rule="evenodd"/>
</g>
<path d="M180 48.6h2.2M181.1 68.1v6" fill="none" stroke="#373435" stroke-width=".21"/>
<g fill="#373435">
<path d="M180.8 73h.6l-.3 1.1z"/>
<path d="M181.1 68.1l.3 1.1h-.6z"/>
</g>
<path d="M141.6 109.7h21" fill="none" stroke="#373435" stroke-width=".21"/>
<g fill="#373435">
<path d="M161.5 109.4l1.1 .3-1.1 .3z"/>
<path d="M141.6 109.7l1.2-.3v.6z"/>
</g>
<path d="M121 38.1v67.5" fill="none" stroke="#373435" stroke-width=".21"/>
<g fill="#373435">
<path d="M121 38.1l.3 1.1h-.6z"/>
<path d="M120.7 104.5h.6l-.3 1.1z"/>
</g>
<path d="M125.4 41.1v3.5" fill="none" stroke="#373435" stroke-width=".21"/>
<path d="M125.4 41.1l.3 1.1h-.6z" fill="#373435"/>
<path d="M119.8 38.1h9.5M125.4 35.1v3M124.3 41.1h2.3M119.8 105.6h9.1" fill="none" stroke="#373435" stroke-width=".21"/>
<path d="M125.1 37h.6l-.3 1.1z" fill="#373435"/>
<path d="M124.3 104.1h2.3M125.4 101.1v3" fill="none" stroke="#373435" stroke-width=".21"/>
<path d="M125.1 103h.6l-.3 1.1z" fill="#373435"/>
<path d="M125.4 105.6v3" fill="none" stroke="#373435" stroke-width=".21"/>
<path d="M125.4 105.6l.3 1.1h-.6z" fill="#373435"/>
<g fill="none" stroke="#373435" stroke-width=".21">
<path d="M141.6 106.7v5.3M162.6 107v5.4M123.9 165.4h4.9v4.9h-4.9zM123.9 170.3h4.9v4.8h-4.9zM123.9 175.1h4.9v4.8h-4.9zM123.9 179.9h4.9v4.9h-4.9zM126.4 179.3l9.5-8a.8 .8 0 0 1 1-.1 .8 .8 0 0 1 .3 .9l-1.3 5.8 10.1-.7v5.4l-10.1-.7 1.3 5.8a.8 .8 0 0 1-.3 .9 .8 .8 0 0 1-1-.1l-9.5-7.9a.8 .8 0 0 1 0-1.3zM128.8 165.4h4.8v4.9h-4.8zM128.8 170.3h4.8v4.8h-4.8zM128.8 175.1h4.8v4.8h-4.8zM128.8 179.9h4.8v4.9h-4.8zM133.6 165.4h4.9v4.9h-4.9z"/>
<path d="M133.6 170.3h4.9v4.8h-4.9zM133.6 175.1h4.9v4.8h-4.9zM133.6 179.9h4.9v4.9h-4.9zM138.5 165.4h4.8v4.9h-4.8zM138.5 170.3h4.8v4.8h-4.8zM138.5 175.1h4.8v4.8h-4.8zM138.5 179.9h4.8v4.9h-4.8zM143.3 165.4h4.8v4.9h-4.8zM143.3 170.3h4.8v4.8h-4.8zM143.3 175.1h4.8v4.8h-4.8zM143.3 179.9h4.8v4.9h-4.8zM123.9 184.8h4.9v4.8h-4.9z"/>
<path d="M123.9 189.6h4.9v4.8h-4.9zM128.8 184.8h4.8v4.8h-4.8zM128.8 189.6h4.8v4.8h-4.8zM133.6 184.8h4.9v4.8h-4.9zM133.6 189.6h4.9v4.8h-4.9zM138.5 184.8h4.8v4.8h-4.8zM138.5 189.6h4.8v4.8h-4.8zM143.3 184.8h4.8v4.8h-4.8zM143.3 189.6h4.8v4.8h-4.8zM179 281l-6.1 6.2M185.3 281l-6.1 6.2"/>
</g>
<g font-size="17.6" fill="#ed3237">
<text x="38.1" y="208.5" transform="rotate(-28 38.1 208.5)">SUPERSEDED BY</text>
<text x="66.4" y="215.9" transform="rotate(-28 66.4 215.9)">R5-40-Q01_3</text>
<text x="98.1" y="221.4" transform="rotate(-28 98.1 221.4)">(02/21)</text>
</g>
<text font-size="6.3" fill="#373435" x="127.1" y="248.6">SERVICE SIGN</text>
<text font-size="6" fill="#373435" x="173.6" y="273.7">TC1909_3</text>
<text font-size="5" fill="#373435" x="101.8" y="257.4">&quot;ELECTRIC VEHICLE PARKING - (L)/(R)&quot;</text>
<g font-size="4.2" fill="#373435">
<text x="60.4" y="30.7">300</text>
<text x="95.6" y="33.9">r25</text>
<text x="148.7" y="30.6">300</text>
<text x="183.9" y="33.8">r25</text>
<text x="34.7" y="47.7">20</text>
<text x="94" y="44.9">70</text>
<text x="123" y="47.6">20</text>
<text x="182.3" y="44.8">70</text>
<text x="94" y="59.9">130</text>
<text x="182.3" y="59.8">130</text>
<text x="24.5" y="73.4">450</text>
<text x="94" y="72.7">40</text>
<text x="112.9" y="73.3">450</text>
<text x="182.3" y="72.6">40</text>
<text x="94" y="86.2">140</text>
<text x="182.3" y="86.1">140</text>
<text x="34.7" y="101.2">10</text>
<text x="94" y="101.9">70</text>
<text x="123" y="101">10</text>
<text x="182.3" y="101.8">70</text>
<text x="148.7" y="113.9">140</text>
<text x="60.4" y="114.1">140</text>
<text x="100.6" y="267.2">APPROVED AS OFFICIAL TRAFFIC SIGN</text>
<text x="174.7" y="285.6">A</text>
<text x="180.8" y="285.6">B</text>
<text x="186.7" y="285.6">C</text>
</g>
<g font-size="3.9" fill="#373435">
<text x="52.8" y="123.7">TC1909_3(L)</text>
<text x="142.1" y="123.7">TC1909_3(R)</text>
<text x="20" y="200.4">Colour Legend</text>
<text x="29.3" y="208">Retroreflective blue</text>
<text x="73.9" y="205.7">Notes</text>
<text x="73.9" y="210.1">1. This sign may be erected within a general car park which has Electric</text>
<text x="73.9" y="214.4">Vehicle (EV) recharge bays, to direct motorists to the EV bays if it is not</text>
<text x="29.3" y="216.2">Retroreflective white</text>
<text x="73.9" y="218.8">obvious where they are situated.</text>
<text x="73.9" y="227.4">3. For EV symbol detail refer to SQ07.</text>
<text x="73.9" y="223.1">2. EV symbol should be oriented to the same direction as the arrow.</text>
</g>
<g font-size="3.5" fill="#373435">
<text x="21.6" y="267.9">Department of Transport and Main Roads</text>
<text x="17.7" y="271.8">Infrastructure Management &amp; Delivery Division</text>
<text x="16.7" y="280.6">Designed</text>
<text x="42.7" y="280.6">Checked</text>
<text x="69.7" y="280.6">Scale</text>
<text x="98.5" y="281.3">PRINCIPAL ENGINEER</text>
<text x="154.7" y="276.2">22/08/18</text>
<text x="157.4" y="281.2">Date</text>
<text x="17" y="284.8">TV 06/11</text>
<text x="42.7" y="284.8">DJ 08/18</text>
<text x="69.7" y="285.2">Not to Scale</text>
<text x="98.5" y="284.8">(Traffic Engineering)</text>
</g>
<text font-size="3.4" fill="#373435" x="178.5" y="279.4">Page 3 of 4</text>
</svg>
